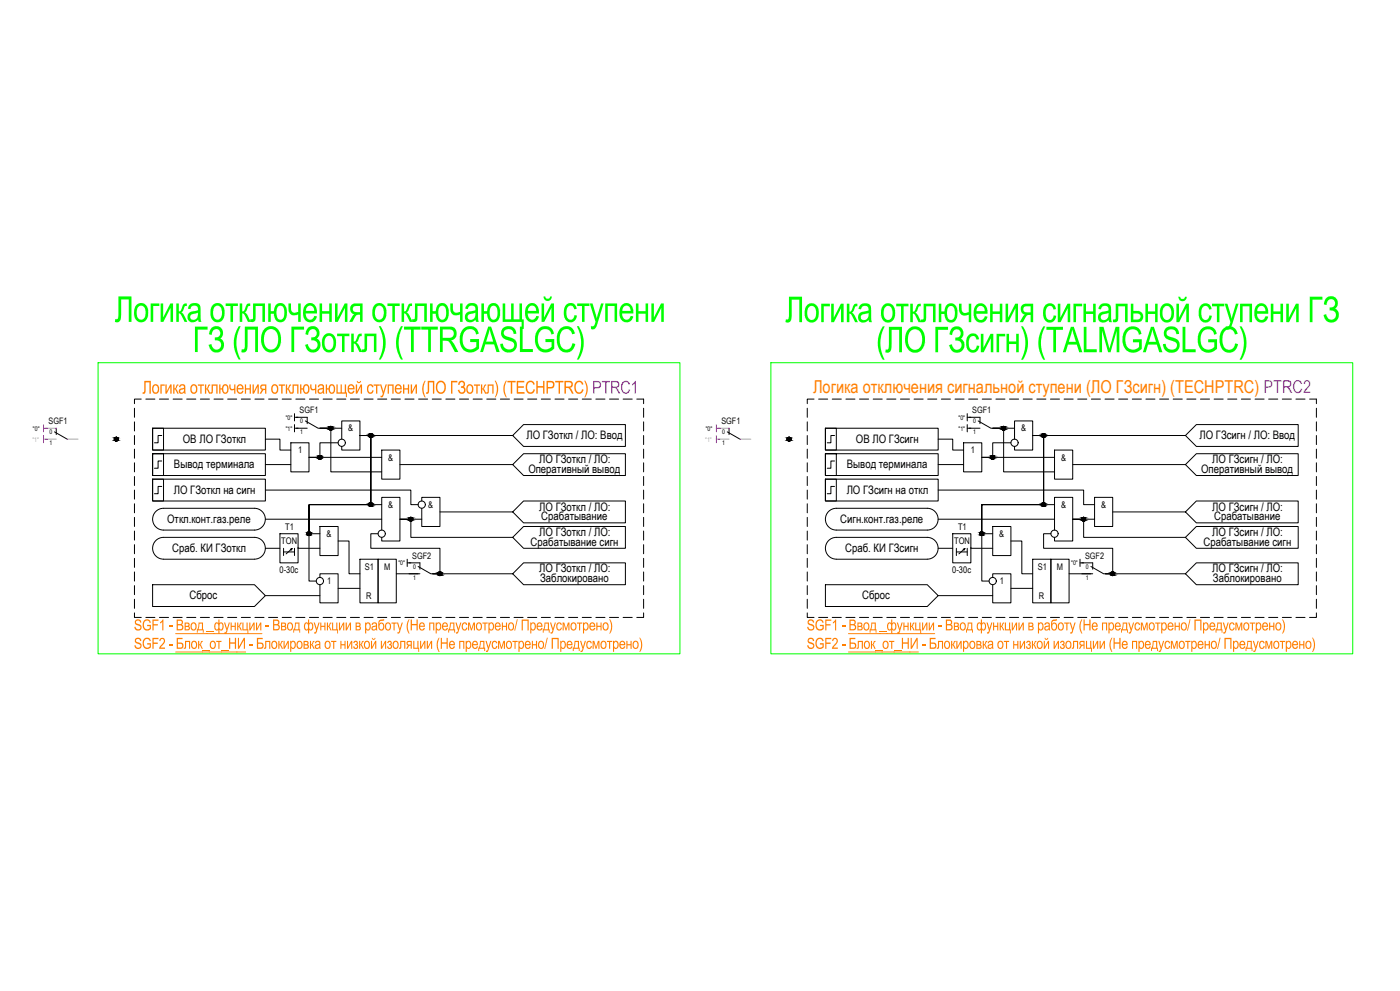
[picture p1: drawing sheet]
<svg xmlns="http://www.w3.org/2000/svg" width="1189mm" height="841mm" viewBox="0 0 1189 841" stroke-linecap="round" stroke-linejoin="round" font-family="sans-serif">
<!-- layer: 0 -->
<path d="M83 308h494v247h-494z" fill="none" stroke="#0f0" stroke-width=".85"/>
<g fill="#ff7f00">
<path d="M329 326h5v8h-1v-7h-3v7h-1z"/>
<path d="M342 326h1v4h3v-4h1v8h-1v-3h-3v3h-1z"/>
<path d="M349 326h1v6l3-6h1v8h-1v-6l-3 6h-1z"/>
<path d="M414 326h5v8h-1v-7h-3v6l-2 1v-1h1z"/>
<path d="M496 323h1l1 2 1 5v3l-2 4h-1l2-3v-4z"/>
<path d="M336 327l3-1 2 2v2h-5l1 2 1 1h1l1-1h1l-1 2h-3l-1-1-1-4zM337 328l-1 1h4l-1-1z"/>
</g>
<!-- layer: TEXT -->
<path d="M553 258h2v11l6-11h3v15h-2v-12l-7 12h-2z" fill="#0f0"/>
<!-- layer: 0 -->
<g fill="none" stroke="#000" stroke-width=".85">
<path d="M120 339h-6v4M332 339h8M344 339h8M413 339h8M494 339h8M541 339h6v4M114 346v8M114 358v8M250 351v6M250 354h3M547 346v8M547 358v8"/>
<path d="M114 370v7M250 360v7M250 363h3M435 370h-129h9v58h9M445 360h86v19h-86l-10-9zM547 370v7M114 381v8M114 393v7M547 381v8M547 393v7M114 404v8M114 416v8"/>
<path d="M130 407h9v18h-9zM130 407h95v18h-95zM137 413h-3v6h-3M547 404v8M547 416v8M114 428v7M114 439v8M358 425v-3h16v25h-16v-16M374 434h61M445 425h86v19h-86l-10-10zM547 428v7M547 439v8"/>
<path d="M114 451v7M225 441h99M238 453h15v25h-15zM272 447h15v24h-15zM272 453h-10v-25h53v-58h-9h9v58h-53v65h7M324 450v-28h16v37h-16v-3M358 441h-18h9v15h86M445 447h86v18h-86l-10-9zM547 451v7M114 462v8M114 474v8M225 465h13"/>
<path d="M241 465v6M241 468h9M247 466l1-1-5 5M248 465l-1 2M250 465v6M253 465h.1M253 465h19M306 475h15v37h-15zM321 475h16v37h-16zM346 475v6M346 478h3M445 478h86v18h-86l-10-9z"/>
<path d="M547 462v8M547 474v8M114 485v8M114 497v8M272 490v-3h15v25h-15v-16M337 487h18M367 487h68M547 485v8M547 497v8M114 509v7M225 505h47M547 509v7"/>
<path d="M114 520v4h6M170 524h8M332 524h8M425 524h8M506 524h8M518 524h7M529 524h8M547 520v4h-6"/>
<circle cx="315" cy="370" r="1.5"/>
<circle cx="315" cy="428" r="1.5"/>
<circle cx="262" cy="453" r="1.5"/>
<circle cx="324" cy="453" r="3"/>
<circle cx="349" cy="441" r="1.5"/>
<circle cx="272" cy="493" r="3"/>
<circle cx="374" cy="487" r="1.5"/>
</g>
<path d="M252 354h9v6M259 357l11 6h9M252 363h9M347 478h10v5M347 487h10M355 481l11 6h9" fill="none" stroke="#000" stroke-width=".85"/>
<!-- layer: 0 -->
<g fill="#000" stroke="#000" stroke-width=".85">
<path d="M314 368h1zM314 427h1zM348 439h1zM262 454l1 1zM262 454h1zM373 488h1z"/>
<path d="M314 368h2zM314 368h2z"/>
<path d="M314 371h1zM314 371h1z"/>
<path d="M314 368h2zM314 368h2z"/>
<path d="M314 371h2zM314 371h1z"/>
<path d="M314 368h2zM314 368h2z"/>
<path d="M314 371h2zM314 371h2z"/>
<path d="M314 368h2zM314 368h2z"/>
<path d="M314 371h2zM314 371h2z"/>
<path d="M314 368l2 1zM314 368l2 1z"/>
<path d="M314 371h2zM314 371h2z"/>
<path d="M314 369h2zM314 369h2z"/>
<path d="M314 371h2zM314 371h2z"/>
<path d="M314 369h2zM314 369h2z"/>
<path d="M314 371h2zM314 371h2z"/>
<path d="M314 369h2zM314 369h2z"/>
<path d="M314 370h2zM314 370l2 1z"/>
<path d="M314 369h2zM314 369h2z"/>
<path d="M314 370h2zM314 370h2z"/>
<path d="M313 369h3zM313 369h3z"/>
<path d="M313 370h3zM313 370h3z"/>
<path d="M313 369h3zM313 369h3z"/>
<path d="M313 370h3zM313 370h3z"/>
<path d="M313 369h3zM313 369h3z"/>
<path d="M313 370h3zM313 370h3z"/>
<path d="M313 369l3 1zM313 369l3 1z"/>
<path d="M313 370h3zM313 370h3z"/>
<path d="M313 370h3zM313 370h3z"/>
<path d="M314 427h2zM314 427h2z"/>
<path d="M314 430h1zM314 430h1z"/>
<path d="M314 427h2zM314 427h2z"/>
<path d="M314 430h2zM314 430h1z"/>
<path d="M314 427h2zM314 427h2z"/>
<path d="M314 430h2zM314 430h2z"/>
<path d="M314 427h2zM314 427h2z"/>
<path d="M314 430h2zM314 430h2z"/>
<path d="M314 427h2zM314 427h2z"/>
<path d="M314 429h2zM314 429l2 1z"/>
<path d="M314 427h2zM314 427h2z"/>
<path d="M314 429h2zM314 429h2z"/>
<path d="M314 427h2zM314 427h2z"/>
<path d="M314 429h2zM314 429h2z"/>
<path d="M314 427l2 1zM314 427l2 1z"/>
<path d="M314 429h2zM314 429h2z"/>
<path d="M314 428h2zM314 428h2z"/>
<path d="M314 429h2zM314 429h2z"/>
<path d="M313 428h3zM313 428h3z"/>
<path d="M313 429h3zM313 429h3z"/>
<path d="M313 428h3zM313 428h3z"/>
<path d="M313 429h3zM313 429h3z"/>
<path d="M313 428h3zM313 428h3z"/>
<path d="M313 429h3zM313 429h3z"/>
<path d="M313 428h3zM313 428h3z"/>
<path d="M313 428h3zM313 428h3z"/>
<path d="M313 428h3zM313 428l3 1z"/>
<path d="M348 439h2zM348 439h2z"/>
<path d="M348 439h2zM348 439h2z"/>
<path d="M348 439h2zM348 439h2z"/>
<path d="M348 439h2zM348 439h2z"/>
<path d="M348 439l2 1zM348 439l2 1z"/>
<path d="M348 440h2zM348 440h2z"/>
<path d="M348 440h2zM348 440h2z"/>
<path d="M348 440h2zM348 440h2z"/>
<path d="M348 440h2zM348 440h2z"/>
<path d="M262 451h1zM262 451h1z"/>
<path d="M262 451l1 1zM262 452h1z"/>
<path d="M262 452h1zM262 452h1z"/>
<path d="M262 454h1zM262 454h1z"/>
<path d="M262 452h1zM262 452h1z"/>
<path d="M262 454h1zM262 454h1z"/>
<path d="M262 452h1zM262 452h1z"/>
<path d="M262 454h1zM262 454h1z"/>
<path d="M262 452h1zM261 452h2z"/>
<path d="M262 454h1zM262 454h1z"/>
<path d="M261 452h3zM261 452h3z"/>
<path d="M261 454h2zM261 454h2z"/>
<path d="M261 452h3zM261 452h3z"/>
<path d="M261 454h3zM261 454h2z"/>
<path d="M261 452h3zM261 452h3z"/>
<path d="M261 454h3zM261 454h3z"/>
<path d="M261 452h3zM261 452h3z"/>
<path d="M261 454h3zM261 454h3z"/>
<path d="M261 452h3zM261 452h3z"/>
<path d="M261 454h3zM261 454h3z"/>
<path d="M261 452l3 1zM261 452l3 1z"/>
<path d="M261 454h3zM261 454h3z"/>
<path d="M261 453h3zM261 453h3z"/>
<path d="M261 453h3zM261 453l3 1z"/>
<path d="M261 453h3zM261 453h3z"/>
<path d="M261 453h3zM261 453h3z"/>
<path d="M261 453h3zM261 453h3z"/>
<path d="M261 453h3zM261 453h3z"/>
<path d="M261 453h3zM261 453h3z"/>
<path d="M348 442h1zM348 442h1z"/>
<path d="M348 442h2zM348 442h1z"/>
<path d="M348 442h2zM348 442h2z"/>
<path d="M348 442h2zM348 442h2z"/>
<path d="M348 442h2zM348 442h2z"/>
<path d="M348 442h2zM348 442h2z"/>
<path d="M348 442h2zM348 442h2z"/>
<path d="M348 441h2zM348 441l2 1z"/>
<path d="M348 441h2zM348 441h2z"/>
<path d="M347 440h3zM347 440h3z"/>
<path d="M347 441h3zM347 441h3z"/>
<path d="M347 440h3zM347 440h3z"/>
<path d="M347 441h3zM347 441h3z"/>
<path d="M347 440h3zM347 440h3z"/>
<path d="M347 440l3 1zM347 440l3 1z"/>
<path d="M347 441h3zM347 441h3z"/>
<path d="M347 441h3zM347 441h3z"/>
<path d="M347 441h3zM347 441h3z"/>
<path d="M373 485h1zM373 485h1z"/>
<path d="M373 485h1zM373 485h1z"/>
<path d="M373 485l1 1zM373 486h1z"/>
<path d="M373 488h1zM373 488h1z"/>
<path d="M373 486h1zM373 486h1z"/>
<path d="M373 488h1zM373 488h1z"/>
<path d="M373 486h1zM373 486h1z"/>
<path d="M373 488h1zM373 488h1z"/>
<path d="M373 486h2zM373 486h2z"/>
<path d="M373 488h1zM373 488h1z"/>
<path d="M373 486h2zM373 486h2z"/>
<path d="M373 488h2zM373 488h1z"/>
<path d="M372 486h3zM372 486h3z"/>
<path d="M372 488h3zM372 488h3z"/>
<path d="M372 486h3zM372 486h3z"/>
<path d="M372 488h3zM372 488h3z"/>
<path d="M372 486h3zM372 486h3z"/>
<path d="M372 488h3zM372 488h3z"/>
<path d="M372 486h3zM372 486h3z"/>
<path d="M372 488h3zM372 488h3z"/>
<path d="M372 486l3 1zM372 486l3 1z"/>
<path d="M372 487h3zM372 487l3 1z"/>
<path d="M372 487h3zM372 487h3z"/>
<path d="M372 487h3zM372 487h3z"/>
<path d="M372 487h3zM372 487h3z"/>
<path d="M372 487h3zM372 487h3z"/>
<path d="M372 487h3zM372 487h3z"/>
<path d="M372 487h3zM372 487h3z"/>
<path d="M372 487h3zM372 487h3z"/>
</g>
<path d="M149 538h27M182 538h40" fill="none" stroke="#ff7f00" stroke-width=".85"/>
<g fill="#ff7f00">
<path d="M332 528h5v1h-2v6h-1v-6h-2z"/>
<path d="M337 528h1l2 6 1-6h1l-2 9-2 1-1-1h1l1-2z"/>
<path d="M426 528h1v3h3v-3h1v7h-1v-3h-3v3h-1z"/>
<path d="M328 529l2-1 2 2v3l-1 2h-2l-2-1v-3zM329 529l-1 2v2l1 1h1l1-1v-2l-1-2z"/>
<path d="M432 529l2-1 2 2v3l-1 2h-2l-1-1-1-3zM433 529l-1 4 1 1h1l1-1v-3v-1z"/>
<path d="M512 529l2-1 2 1 1 4-2 2h-2l-1-1v-3zM513 529v4v1h2l1-1v-3l-1-1z"/>
</g>
<path d="M149 553h23" fill="none" stroke="#ff7f00" stroke-width=".85"/>
<g fill="#ff7f00">
<path d="M351 544h1v6h2v-6h1l1 9h-1v-2h-4z"/>
<path d="M357 544h1v5l2-5h1v7h-1v-5l-2 5h-1z"/>
<path d="M362 544h1v5l3-5h1v7h-1v-5l-3 5h-1z"/>
<path d="M452 544h1v3h2v-3h1v7h-1v-3h-2v3h-1z"/>
<path d="M345 545l2-1h3v7h-1v-3h-2l-1 3h-1l2-3-2-1zM346 545v2h3v-2z"/>
<path d="M458 545l2-1 2 1v3l-1 3h-2l-2-2v-2zM459 545l-1 1v2l1 2h1l1-2v-2l-1-1z"/>
<path d="M538 545l2-1 2 1v3l-1 3h-2l-1-2-1-2zM539 545l-1 4 1 1h1l1-1v-3l-1-1z"/>
</g>
<g fill="none" stroke="#000" stroke-width=".85">
<path d="M130 363h95v19h-95zM130 363h9v19h-9zM137 370h-3v6h-3M225 373h13v9h9M247 376h15v24h-15zM287 376h-15v12h-10h62M290 373v-16h16v25h-16v-3M290 363h-18h9v37h43M130 385v19h9v-19h-9h95v19h-95zM137 391h-3v6h-3M225 394h22M324 382h16v25h-16z"/>
<path d="M340 394h95M435 394l10-9h86v19h-86zM225 416h124v12h6M287 459h9v28h10M321 453h-6v12h59v22h-7M287 499h19"/>
<circle cx="99" cy="373" r="1.5"/>
<circle cx="281" cy="363" r="1.5"/>
<circle cx="290" cy="376" r="3"/>
<circle cx="272" cy="388" r="1.5"/>
<circle cx="358" cy="428" r="3"/>
</g>
<g fill="#000" stroke="#000" stroke-width=".85">
<path d="M98 374h1zM98 371h1zM280 362h1zM271 390h1z"/>
<path d="M98 371h1zM98 371h1z"/>
<path d="M98 371h1zM98 371h1z"/>
<path d="M98 374h1zM98 374h1z"/>
<path d="M98 371h1zM98 371h1z"/>
<path d="M98 374h1zM98 374h1z"/>
<path d="M98 371h2zM98 371h2z"/>
<path d="M98 374h1zM98 374h1z"/>
<path d="M98 371l2 1zM98 372h2z"/>
<path d="M98 374h2zM98 374h1z"/>
<path d="M98 372h2zM98 372h2z"/>
<path d="M98 374h2zM98 374h2z"/>
<path d="M98 372h2zM98 372h2z"/>
<path d="M98 374h2zM98 374h2z"/>
<path d="M98 372h2zM98 372h2z"/>
<path d="M98 374h2zM98 374h2z"/>
<path d="M97 372h3zM97 372h3z"/>
<path d="M97 374h3zM97 374h3z"/>
<path d="M97 372h3zM97 372h3z"/>
<path d="M97 373h3zM97 373l3 1z"/>
<path d="M97 372h3zM97 372h3z"/>
<path d="M97 373h3zM97 373h3z"/>
<path d="M97 372h3zM97 372h3z"/>
<path d="M97 373h3zM97 373h3z"/>
<path d="M97 372l3 1zM97 372l3 1z"/>
<path d="M97 373h3zM97 373h3z"/>
<path d="M97 373h3zM97 373h3z"/>
<path d="M97 373h3zM97 373h3z"/>
<path d="M97 373h3zM97 373h3z"/>
<path d="M280 362h2zM280 362h2z"/>
<path d="M280 365h1zM280 365h1z"/>
<path d="M280 362h2zM280 362h2z"/>
<path d="M280 365h2zM280 365h1z"/>
<path d="M280 362h2zM280 362h2z"/>
<path d="M280 365h2zM280 365h2z"/>
<path d="M280 362h2zM280 362h2z"/>
<path d="M280 365h2zM280 365h2z"/>
<path d="M280 362h2zM280 362h2z"/>
<path d="M280 365h2zM280 365h2z"/>
<path d="M280 362h2zM280 362h2z"/>
<path d="M280 364h2zM280 364l2 1z"/>
<path d="M280 362l2 1zM280 362l2 1z"/>
<path d="M280 364h2zM280 364h2z"/>
<path d="M280 363h2zM280 363h2z"/>
<path d="M280 364h2zM280 364h2z"/>
<path d="M280 363h2zM280 363h2z"/>
<path d="M280 364h2zM280 364h2z"/>
<path d="M279 363h3zM279 363h3z"/>
<path d="M279 364h3zM279 364h3z"/>
<path d="M279 363h3zM279 363h3z"/>
<path d="M279 364h3zM279 364h3z"/>
<path d="M279 363h3zM279 363h3z"/>
<path d="M279 363h3zM279 363h3z"/>
<path d="M279 363l3 1zM279 363l3 1z"/>
<path d="M279 364h3zM279 364h3z"/>
<path d="M279 364h3zM279 364h3z"/>
<path d="M271 387h1zM271 387h1z"/>
<path d="M271 387h1zM271 387h1z"/>
<path d="M271 387h1zM271 387h1z"/>
<path d="M271 390h1zM271 390h1z"/>
<path d="M271 387h1zM271 387h1z"/>
<path d="M271 390h1zM271 390h1z"/>
<path d="M271 387h2zM271 387h2z"/>
<path d="M271 389h1zM271 389l1 1z"/>
<path d="M271 387h2zM271 387h2z"/>
<path d="M271 389h2zM271 389h1z"/>
<path d="M271 387h2zM271 387h2z"/>
<path d="M271 389h2zM271 389h2z"/>
<path d="M271 387h2zM271 387h2z"/>
<path d="M271 389h2zM271 389h2z"/>
<path d="M270 387h3zM270 387h3z"/>
<path d="M270 389h3zM270 389h3z"/>
<path d="M270 387h3zM270 387h3z"/>
<path d="M270 389h3zM270 389h3z"/>
<path d="M270 387l3 1zM270 387l3 1z"/>
<path d="M270 389h3zM270 389h3z"/>
<path d="M270 388h3zM270 388h3z"/>
<path d="M270 389h3zM270 389h3z"/>
<path d="M270 388h3zM270 388h3z"/>
<path d="M270 389h3zM270 389h3z"/>
<path d="M270 388h3zM270 388h3z"/>
<path d="M270 388h3zM270 388h3z"/>
<path d="M270 388h3zM270 388h3z"/>
<path d="M270 388h3zM270 388l3 1z"/>
<path d="M270 388h3zM270 388h3z"/>
</g>
<path d="M46 367l11 6M48 363v6" fill="none" stroke="#000" stroke-width=".85"/>
<path d="M38 373h10M38 363h10M57 373h9" fill="none" stroke="#f0f" stroke-width=".85"/>
<!-- layer: 0 -->
<path d="M37 360v7M37 370v6M37 363h3M37 373h3" fill="none" stroke="#f0f" stroke-width=".85"/>
<path d="M655 308h494v247h-494z" fill="none" stroke="#0f0" stroke-width=".85"/>
<!-- layer: TEXT -->
<path d="M1126 253l3-1h3l3 1 1 3v4l-2 2 2 1 1 3v3l-1 2-4 3-4-1-2-1-2-5h2l2 3a4 4 0 0 0 6-1 4 4 0 0 0-4-6h-1v-2h1a4 4 0 0 0 4-4 4 4 0 0 0-4-3 4 4 0 0 0-3 4l-1 1-2-1z" fill="#0f0"/>
<!-- layer: 0 -->
<g fill="none" stroke="#000" stroke-width=".85">
<path d="M691 339h-5v4M695 339h8M707 339h7M718 339h8M730 339h8M741 339h8M753 339h8M765 339h7M776 339h8M788 339h7M799 339h8M811 339h8"/>
<path d="M823 339h7M834 339h8M846 339h7M857 339h8M869 339h8M880 339h8M892 339h8M904 339h7M915 339h8M927 339h7M938 339h8M950 339h8"/>
<path d="M962 339h7M973 339h8M985 339h7M996 339h8M1008 339h8M1019 339h8M1031 339h8M1043 339h7M1054 339h8M1066 339h7M1077 339h8M1089 339h8"/>
<path d="M1100 339h8M1112 339h6v4M686 346v8M686 358v8M821 351v6M821 354h3M1118 346v8M1118 358v8M686 370v7M821 360v7M821 363h3M1007 370h-130h9v58h9"/>
<path d="M1007 370l9-10h86v19h-86zM1118 370v7M686 381v8M686 393v7M1118 381v8M1118 393v7M686 404v8M686 416v8M701 407h9v18h-9zM701 407h96v18h-96zM709 413h-3v6h-4M1118 404v8"/>
<path d="M1118 416v8M686 428v7M686 439v8M945 434h62M1007 434l9-9h86v19h-86zM1118 428v7M1118 439v8M686 451v7M797 441h98M809 453h15v25h-15zM843 447h15v24h-15zM843 453h-9v-25h52v-58h-9h9v58h-52v65h6"/>
<path d="M895 450v-28h16v37h-16v-3M929 441h-18h9v15h87M1007 456l9-9h86v18h-86zM1118 451v7M686 462v8M686 474v8M797 465h12M812 465v6M812 468h9M818 466l1-1-5 5M819 465v2M821 465v6"/>
<path d="M824 465h.1M824 465h19M877 475h15v37h-15zM892 475h16v37h-16zM917 475v6M917 478h3M1118 462v8M1118 474v8M686 485v8M686 497v8M843 490v-3h15v25h-15v-16M908 487h18"/>
<path d="M939 487h68M1007 487l9-9h86v18h-86zM1118 485v8M1118 497v8M686 509v7M797 505h46M1118 509v7M686 520v4h5M741 524h8M904 524h7M996 524h8M1077 524h8"/>
<path d="M1089 524h8M1100 524h8M1118 520v4h-6"/>
<circle cx="886" cy="370" r="1.5"/>
<circle cx="886" cy="428" r="1.5"/>
<circle cx="834" cy="453" r="1.5"/>
<circle cx="895" cy="453" r="3"/>
<circle cx="920" cy="441" r="1.5"/>
<circle cx="843" cy="493" r="3"/>
<circle cx="945" cy="487" r="1.5"/>
</g>
<path d="M823 354h9v6M831 357l10 6h10M823 363h9M919 478h9v5M919 487h9M926 481l11 6h9" fill="none" stroke="#000" stroke-width=".85"/>
<!-- layer: 0 -->
<g fill="#000" stroke="#000" stroke-width=".85">
<path d="M886 371h1zM886 430h1zM833 454l1 1zM833 454h1zM833 451h1zM920 442h1zM944 485h1z"/>
<path d="M886 368h1zM886 368h1z"/>
<path d="M886 368h1zM886 368h1z"/>
<path d="M886 368h1zM886 368h1z"/>
<path d="M886 371h1zM886 371h1z"/>
<path d="M886 368h1zM885 368h2z"/>
<path d="M886 371h1zM886 371h1z"/>
<path d="M885 368h2zM885 368h2z"/>
<path d="M885 371h2zM885 371h2z"/>
<path d="M885 368h2zM885 368h2z"/>
<path d="M885 371h2zM885 371h2z"/>
<path d="M885 368l2 1zM885 368l2 1z"/>
<path d="M885 371h2zM885 371h2z"/>
<path d="M885 369h2zM885 369h2z"/>
<path d="M885 371h2zM885 371h2z"/>
<path d="M885 369h3zM885 369h3z"/>
<path d="M885 371h2zM885 371h2z"/>
<path d="M885 369h3zM885 369h3z"/>
<path d="M885 370h3zM885 370l2 1z"/>
<path d="M885 369h3zM885 369h3z"/>
<path d="M885 370h3zM885 370h3z"/>
<path d="M885 369h3zM885 369h3z"/>
<path d="M885 370h3zM885 370h3z"/>
<path d="M885 369h3zM885 369h3z"/>
<path d="M885 370h3zM885 370h3z"/>
<path d="M885 369h3zM885 369h3z"/>
<path d="M885 369l3 1zM885 369l3 1z"/>
<path d="M885 370h3zM885 370h3z"/>
<path d="M885 370h3zM885 370h3z"/>
<path d="M885 370h3zM885 370h3z"/>
<path d="M886 427h1zM886 427h1z"/>
<path d="M886 427h1zM886 427h1z"/>
<path d="M886 427h1zM886 427h1z"/>
<path d="M886 430h1zM886 430h1z"/>
<path d="M886 427h1zM885 427h2z"/>
<path d="M886 430h1zM886 430h1z"/>
<path d="M885 427h2zM885 427h2z"/>
<path d="M885 430h2zM885 430h2z"/>
<path d="M885 427h2zM885 427h2z"/>
<path d="M885 430h2zM885 430h2z"/>
<path d="M885 427h2zM885 427h2z"/>
<path d="M885 429h2zM885 429l2 1z"/>
<path d="M885 427h2zM885 427h2z"/>
<path d="M885 429h2zM885 429h2z"/>
<path d="M885 427h3zM885 427h3z"/>
<path d="M885 429h2zM885 429h2z"/>
<path d="M885 427l3 1zM885 427l3 1z"/>
<path d="M885 429h3zM885 429h2z"/>
<path d="M885 428h3zM885 428h3z"/>
<path d="M885 429h3zM885 429h3z"/>
<path d="M885 428h3zM885 428h3z"/>
<path d="M885 429h3zM885 429h3z"/>
<path d="M885 428h3zM885 428h3z"/>
<path d="M885 429h3zM885 429h3z"/>
<path d="M885 428h3zM885 428h3z"/>
<path d="M885 428h3zM885 428h3z"/>
<path d="M885 428l3 1zM885 428l3 1z"/>
<path d="M885 429h3zM885 429h3z"/>
<path d="M885 428h3zM885 428h3z"/>
<path d="M920 439h1zM920 439h1z"/>
<path d="M920 439h1zM920 439h1z"/>
<path d="M920 439h1zM920 439h1z"/>
<path d="M920 439h1zM919 439h2z"/>
<path d="M919 439h2zM919 439h2z"/>
<path d="M919 439h2zM919 439h2z"/>
<path d="M919 439l2 1zM919 439l2 1z"/>
<path d="M919 440h2zM919 440h2z"/>
<path d="M919 440h2zM919 440h2z"/>
<path d="M919 440h3zM919 440h3z"/>
<path d="M919 440h3zM919 440h3z"/>
<path d="M833 451l1 1zM833 452h1z"/>
<path d="M833 452h1zM833 452h1z"/>
<path d="M833 454h1zM833 454h1z"/>
<path d="M833 452h1zM833 452h1z"/>
<path d="M833 454h1zM833 454h1z"/>
<path d="M833 452h2zM833 452h2z"/>
<path d="M833 454h1zM833 454h1z"/>
<path d="M833 452h2zM833 452h2z"/>
<path d="M833 454h2zM833 454h1z"/>
<path d="M833 452h2zM833 452h2z"/>
<path d="M833 454h2zM833 454h2z"/>
<path d="M833 452h2zM833 452h2z"/>
<path d="M833 454h2zM833 454h2z"/>
<path d="M833 452h2zM833 452h2z"/>
<path d="M833 454h2zM833 454h2z"/>
<path d="M832 452h3zM832 452h3z"/>
<path d="M832 454h3zM832 454h3z"/>
<path d="M832 452h3zM832 452h3z"/>
<path d="M832 454h3zM832 454h3z"/>
<path d="M832 452l3 1zM832 452l3 1z"/>
<path d="M832 454h3zM832 454h3z"/>
<path d="M832 453h3zM832 453h3z"/>
<path d="M832 453h3zM832 453l3 1z"/>
<path d="M832 453h3zM832 453h3z"/>
<path d="M832 453h3zM832 453h3z"/>
<path d="M832 453h3zM832 453h3z"/>
<path d="M832 453h3zM832 453h3z"/>
<path d="M832 453h3zM832 453h3z"/>
<path d="M920 442h1zM920 442h1z"/>
<path d="M920 442h1zM920 442h1z"/>
<path d="M919 442h2zM919 442h2z"/>
<path d="M919 442h2zM919 442h2z"/>
<path d="M919 442h2zM919 442h2z"/>
<path d="M919 442h2zM919 442h2z"/>
<path d="M919 442h2zM919 442h2z"/>
<path d="M919 441h2zM919 441l2 1z"/>
<path d="M919 441h3zM919 441h2z"/>
<path d="M919 440h3zM919 440h3z"/>
<path d="M919 441h3zM919 441h3z"/>
<path d="M919 440h3zM919 440h3z"/>
<path d="M919 441h3zM919 441h3z"/>
<path d="M919 440h3zM919 440h3z"/>
<path d="M919 440l3 1zM919 440l3 1z"/>
<path d="M919 441h3zM919 441h3z"/>
<path d="M919 441h3zM919 441h3z"/>
<path d="M919 441h3zM919 441h3z"/>
<path d="M944 485l2 1zM944 485l2 1z"/>
<path d="M944 488h1zM944 488h1z"/>
<path d="M944 486h2zM944 486h2z"/>
<path d="M944 488h2zM944 488h1z"/>
<path d="M944 486h2zM944 486h2z"/>
<path d="M944 488h2zM944 488h2z"/>
<path d="M944 486h2zM944 486h2z"/>
<path d="M944 488h2zM944 488h2z"/>
<path d="M944 486h2zM944 486h2z"/>
<path d="M944 488h2zM944 488h2z"/>
<path d="M944 486h2zM944 486h2z"/>
<path d="M944 488h2zM944 488h2z"/>
<path d="M944 486h2zM944 486h2z"/>
<path d="M944 488h2zM944 488h2z"/>
<path d="M944 486h2zM944 486h2z"/>
<path d="M944 488h2zM944 488h2z"/>
<path d="M944 486h2zM944 486h2z"/>
<path d="M944 488h2zM944 488h2z"/>
<path d="M943 486l3 1zM943 486l3 1z"/>
<path d="M943 487h3zM943 487l3 1z"/>
<path d="M943 487h3zM943 487h3z"/>
<path d="M943 487h3zM943 487h3z"/>
<path d="M943 487h3zM943 487h3z"/>
<path d="M943 487h3zM943 487h3z"/>
<path d="M943 487h3zM943 487h3z"/>
<path d="M943 487h3zM943 487h3z"/>
<path d="M943 487h3zM943 487h3z"/>
</g>
<path d="M721 538h26M753 538h41" fill="none" stroke="#ff7f00" stroke-width=".85"/>
<g fill="#ff7f00">
<path d="M904 528h4v1h-2v6v-6h-2z"/>
<path d="M908 528h1l2 6 1-6h1l-2 9-1 1h-1v-1l1-1v-1z"/>
<path d="M997 528h1v3h3v-3h1v7h-1v-3h-3v3h-1z"/>
<path d="M899 529l2-1 2 1v4l-1 2h-2l-1-1-1-3zM900 529l-1 2v2l1 1h1l1-1v-2v-2z"/>
<path d="M1003 529l2-1 2 1 1 4-2 2h-2l-1-1v-3zM1004 529v2v2v1h2l1-1v-3l-1-1z"/>
<path d="M1084 529l2-1 2 1v4l-1 2h-2l-2-1v-3zM1085 529l-1 4 1 1h1l1-1v-2l-1-2z"/>
</g>
<path d="M721 553h22" fill="none" stroke="#ff7f00" stroke-width=".85"/>
<g fill="#ff7f00">
<path d="M922 544h1v6h3v-6h1v9v-2h-5z"/>
<path d="M928 544h1v5l3-5h1v7h-1v-5l-3 5h-1z"/>
<path d="M934 544h1v5l2-5h1v7h-1v-5l-2 5h-1z"/>
<path d="M1023 544h1v3h2v-3h1v7h-1v-3h-2v3h-1z"/>
<path d="M917 544h4v7h-1v-3h-1l-2 3h-1l2-3-1-1zM918 545v2h2v-2z"/>
<path d="M1029 544h3l1 1v3l-1 3h-2l-1-2-1-2zM1030 545l-1 1v2l1 2h1l1-2v-2l-1-1z"/>
<path d="M1109 545l2-1 2 1 1 3-2 3h-2l-1-2v-2zM1110 545v3v2h2l1-2-1-2-1-1z"/>
</g>
<g fill="none" stroke="#000" stroke-width=".85">
<path d="M701 363h96v19h-96zM701 363h9v19h-9zM709 370h-3v6h-4M797 373h12v9h9M818 376h16v24h-16zM858 376h-15v12h-9h61M862 373v-16h15v25h-15v-3M862 363h-19h9v37h43M701 385v19h9v-19h-9h96v19h-96zM709 391h-3v6h-4M797 394h21M895 382h16v25h-16z"/>
<path d="M911 394h96M1007 394l9-9h86v19h-86zM797 416h123v12h9M132 434l4-2 3-1h77a9 9 0 0 1 9 10 9 9 0 0 1-9 9h-77a9 9 0 0 1-9-6 9 9 0 0 1 2-10zM703 434l4-2 3-1h77a9 9 0 0 1 10 10 9 9 0 0 1-10 9h-77a9 9 0 0 1-8-6 9 9 0 0 1 1-10zM929 422h16v25h-16zM132 459l4-2 3-1h77a9 9 0 0 1 9 9 9 9 0 0 1-9 10h-77a9 9 0 0 1-9-6 9 9 0 0 1 2-10zM703 459l4-2 3-1h77a9 9 0 0 1 10 9 9 9 0 0 1-10 10h-77a9 9 0 0 1-8-6 9 9 0 0 1 1-10zM858 459h10v28h9M892 453h-6v12h59v22h-6M130 496h86l9 9-9 10h-86zM701 496h86l10 9-10 10h-86z"/>
<path d="M858 499h19"/>
<circle cx="670" cy="373" r="1.5"/>
<circle cx="852" cy="363" r="1.5"/>
<circle cx="862" cy="376" r="3"/>
<circle cx="843" cy="388" r="1.5"/>
</g>
<g fill="#000" stroke="#000" stroke-width=".85">
<path d="M670 374h1zM852 365h1zM842 387h1z"/>
<path d="M670 371h1zM670 371h1z"/>
<path d="M670 371h1zM669 371h2z"/>
<path d="M669 371h2zM669 371h2z"/>
<path d="M669 374h2zM669 374h2z"/>
<path d="M669 371h2zM669 371h2z"/>
<path d="M669 374h2zM669 374h2z"/>
<path d="M669 371l2 1zM669 372h2z"/>
<path d="M669 374h2zM669 374h2z"/>
<path d="M669 372h2zM669 372h2z"/>
<path d="M669 374h2zM669 374h2z"/>
<path d="M669 372h2zM669 372h2z"/>
<path d="M669 374h2zM669 374h2z"/>
<path d="M669 372h2zM669 372h2z"/>
<path d="M669 374h2zM669 374h2z"/>
<path d="M669 372h2zM669 372h2z"/>
<path d="M669 374h2zM669 374h2z"/>
<path d="M669 372h3zM669 372h3z"/>
<path d="M669 373h2zM669 373l2 1z"/>
<path d="M669 372h3zM669 372h3z"/>
<path d="M669 373h3zM669 373h2z"/>
<path d="M669 372h3zM669 372h3z"/>
<path d="M669 373h3zM669 373h3z"/>
<path d="M669 372l3 1zM669 372l3 1z"/>
<path d="M668 373h4zM668 373h4z"/>
<path d="M668 373h4zM668 373h4z"/>
<path d="M668 373h4zM668 373h4z"/>
<path d="M669 373h3zM669 373h3z"/>
<path d="M852 362h1zM852 362h1z"/>
<path d="M852 362h1zM852 362h1z"/>
<path d="M852 362h1zM852 362h1z"/>
<path d="M852 365h1zM852 365h1z"/>
<path d="M852 362h1zM852 362h1z"/>
<path d="M852 365h1zM852 365h1z"/>
<path d="M852 362h1zM851 362h2z"/>
<path d="M852 365h1zM852 365h1z"/>
<path d="M851 362h2zM851 362h2z"/>
<path d="M851 365h2zM851 365h2z"/>
<path d="M851 362h2zM851 362h2z"/>
<path d="M851 365h2zM851 365h2z"/>
<path d="M851 362h2zM851 362h2z"/>
<path d="M851 364h2zM851 364l2 1z"/>
<path d="M851 362l3 1zM851 362l3 1z"/>
<path d="M851 364h2zM851 364h2z"/>
<path d="M851 363h3zM851 363h3z"/>
<path d="M851 364h3zM851 364h2z"/>
<path d="M851 363h3zM851 363h3z"/>
<path d="M851 364h3zM851 364h3z"/>
<path d="M851 363h3zM851 363h3z"/>
<path d="M851 364h3zM851 364h3z"/>
<path d="M851 363h3zM851 363h3z"/>
<path d="M851 364h3zM851 364h3z"/>
<path d="M851 363h3zM851 363h3z"/>
<path d="M851 363h3zM851 363h3z"/>
<path d="M851 363l3 1zM851 363l3 1z"/>
<path d="M851 364h3zM851 364h3z"/>
<path d="M851 364h3zM851 364h3z"/>
<path d="M842 387h2zM842 387h2z"/>
<path d="M842 390h1zM842 390h1z"/>
<path d="M842 387h2zM842 387h2z"/>
<path d="M842 390h2zM842 390h1z"/>
<path d="M842 387h2zM842 387h2z"/>
<path d="M842 389h2zM842 389l2 1z"/>
<path d="M842 387h2zM842 387h2z"/>
<path d="M842 389h2zM842 389h2z"/>
<path d="M842 387h2zM842 387h2z"/>
<path d="M842 389h2zM842 389h2z"/>
<path d="M842 387h2zM842 387h2z"/>
<path d="M842 389h2zM842 389h2z"/>
<path d="M842 387h2zM842 387h2z"/>
<path d="M842 389h2zM842 389h2z"/>
<path d="M842 387h2zM842 387h2z"/>
<path d="M842 389h2zM842 389h2z"/>
<path d="M842 387l2 1zM842 387l2 1z"/>
<path d="M842 389h2zM842 389h2z"/>
<path d="M842 388h2zM842 388h2z"/>
<path d="M842 389h2zM842 389h2z"/>
<path d="M842 388h3zM842 388h3z"/>
<path d="M842 389h2zM842 389h2z"/>
<path d="M841 388h4zM841 388h4z"/>
<path d="M841 388h4zM841 388h4z"/>
<path d="M841 388h4zM841 388h4z"/>
<path d="M841 388h4zM841 388l3 1z"/>
<path d="M841 388h4zM841 388h4z"/>
</g>
<path d="M618 367l10 6M619 363v6" fill="none" stroke="#000" stroke-width=".85"/>
<path d="M610 373h9M610 363h9M628 373h10" fill="none" stroke="#f0f" stroke-width=".85"/>
<!-- layer: 0 -->
<path d="M608 360v7M608 370v6M608 363h3M608 373h3" fill="none" stroke="#f0f" stroke-width=".85"/>
<g font-size="30.2" fill="#0f0">
<text x="97" y="273">Логика отключения отключающей ступени</text>
<text x="667" y="273">Логика отключения сигнальной ступени ГЗ</text>
<text x="164" y="299">ГЗ (ЛО ГЗоткл) (TTRGASLGC)</text>
<text x="744" y="299">(ЛО ГЗсигн) (TALMGASLGC)</text>
</g>
<g font-size="15.1">
<text x="121" y="334">Логика отключения отключающей ступени</text>
<text x="358" y="334">(ЛО ГЗоткл</text>
<text x="420" y="334">) (TECHPTRC)</text>
<text x="503" y="334">PTRC1</text>
</g>
<text font-size="15.1" fill="#ff7f00" x="690" y="333">Логика отключения сигнальной ступени (ЛО ГЗсигн) (TECHPTRC) PTRC2</text>
<g font-size="12.9" fill="#ff7f00">
<text x="114" y="535">SGF1 - Ввод</text>
<text x="176" y="535">_функции - Ввод функции в работу</text>
<text x="345" y="535">(Не предусмотрено</text>
<text x="437" y="535">/ Предусмотрено</text>
<text x="517" y="535">)</text>
<text x="685" y="535">SGF1 - Ввод</text>
<text x="747" y="535">_функции - Ввод функции в работу</text>
<text x="916" y="535">(Не предусмотрено</text>
<text x="1008" y="535">/ Предусмотрено</text>
<text x="1088" y="535">)</text>
<text x="114" y="551">SGF2 - Блок _от_HИ- Блокировка от низкой изоляции</text>
<text x="370" y="551">(Не предусмотрено</text>
<text x="462" y="551">/ Предусмотрено</text>
<text x="543" y="551">)</text>
<text x="685" y="551">SGF2 - Блок _от_HИ- Блокировка от низкой изоляции</text>
<text x="941" y="551">(Не предусмотрено</text>
<text x="1034" y="551">/ Предусмотрено</text>
<text x="1114" y="551">)</text>
</g>
<g font-size="9.9">
<text x="155" y="376">ОВ ЛО ГЗоткл</text>
<text x="447" y="373">ЛО ГЗоткл / ЛО: Ввод</text>
<text x="727" y="376">ОВ ЛО ГЗсигн</text>
<text x="1019" y="373">ЛО ГЗсигн / ЛО: Ввод</text>
<text x="458" y="393">ЛО ГЗоткл / ЛО:</text>
<text x="1029" y="393">ЛО ГЗсигн / ЛО:</text>
<text x="148" y="397">Вывод терминала</text>
<text x="449" y="402">Оперативный вывод</text>
<text x="719" y="397">Вывод терминала</text>
<text x="1020" y="402">Оперативный вывод</text>
<text x="148" y="419">ЛО ГЗоткл на сигн</text>
<text x="719" y="419">ЛО ГЗсигн на откл</text>
<text x="458" y="433">ЛО ГЗоткл / ЛО:</text>
<text x="1029" y="433">ЛО ГЗсигн / ЛО:</text>
<text x="142" y="444">Откл.конт.газ.реле</text>
<text x="460" y="442">Срабатывание</text>
<text x="714" y="444">Сигн.конт.газ.реле</text>
<text x="1031" y="442">Срабатывание</text>
<text x="458" y="455">ЛО ГЗоткл / ЛО:</text>
<text x="1029" y="455">ЛО ГЗсигн / ЛО:</text>
<text x="451" y="463">Срабатывание сигн</text>
<text x="1022" y="463">Срабатывание сигн</text>
<text x="146" y="468">Сраб. КИ ГЗоткл</text>
<text x="718" y="468">Сраб. КИ ГЗсигн</text>
<text x="458" y="486">ЛО ГЗоткл / ЛО:</text>
<text x="1029" y="486">ЛО ГЗсигн / ЛО:</text>
<text x="459" y="494">Заблокировано</text>
<text x="1030" y="494">Заблокировано</text>
<text x="161" y="509">Сброс</text>
<text x="732" y="509">Сброс</text>
</g>
<g font-size="7.8">
<text x="296" y="366">&amp;</text>
<text x="867" y="366">&amp;</text>
<text x="253" y="385">1</text>
<text x="824" y="385">1</text>
<text x="330" y="391">&amp;</text>
<text x="901" y="391">&amp;</text>
<text x="330" y="431">&amp;</text>
<text x="364" y="431">&amp;</text>
<text x="901" y="431">&amp;</text>
<text x="935" y="431">&amp;</text>
<text x="242" y="450">T1</text>
<text x="814" y="450">T1</text>
<text x="277" y="456">&amp;</text>
<text x="849" y="456">&amp;</text>
<text x="239" y="462">TON</text>
<text x="810" y="462">TON</text>
<text x="310" y="484">S1</text>
<text x="326" y="484">М</text>
<text x="881" y="484">S1</text>
<text x="897" y="484">М</text>
<text x="237" y="487">0-30с</text>
<text x="809" y="487">0-30с</text>
<text x="278" y="496">1</text>
<text x="849" y="496">1</text>
<text x="311" y="508">R</text>
<text x="882" y="508">R</text>
</g>
<g font-size="7.5">
<text x="254" y="351">SGF1</text>
<text x="826" y="351">SGF1</text>
<text x="41" y="360">SGF1</text>
<text x="613" y="360">SGF1</text>
<text x="350" y="474">SGF2</text>
<text x="921" y="474">SGF2</text>
</g>
<g font-size="5.4">
<text x="243" y="356">&quot;0&quot;</text>
<text x="255" y="359">0</text>
<text x="814" y="356">&quot;0&quot;</text>
<text x="826" y="359">0</text>
<text x="28" y="365">&quot;0&quot;</text>
<text x="243" y="366">&quot;1&quot;</text>
<text x="599" y="365">&quot;0&quot;</text>
<text x="814" y="366">&quot;1&quot;</text>
<text x="42" y="368">0</text>
<text x="255" y="368">1</text>
<text x="613" y="368">0</text>
<text x="826" y="368">1</text>
<text x="42" y="378">1</text>
<text x="613" y="378">1</text>
<text x="338" y="480">&quot;0&quot;</text>
<text x="910" y="480">&quot;0&quot;</text>
<text x="351" y="483">0</text>
<text x="922" y="483">0</text>
<text x="351" y="492">1</text>
<text x="922" y="492">1</text>
</g>
<g font-size="5.4" fill="#f0f">
<text x="27" y="375">&quot;1&quot;</text>
<text x="599" y="375">&quot;1&quot;</text>
</g>
</svg>
